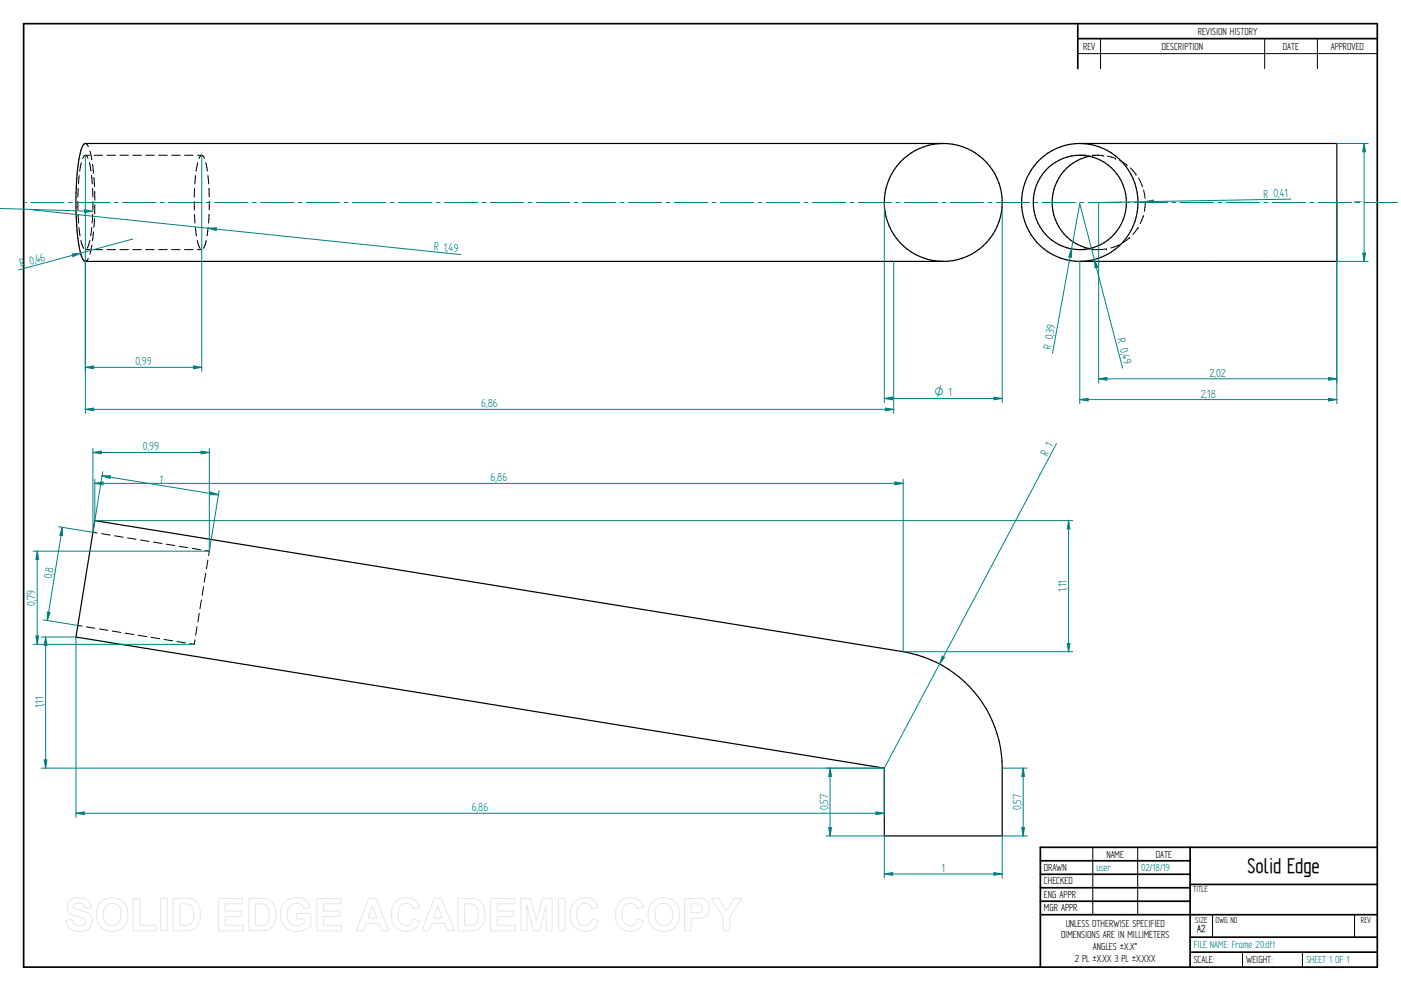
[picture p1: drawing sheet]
<svg xmlns="http://www.w3.org/2000/svg" width="594mm" height="420mm" viewBox="0 0 594 420" stroke-linecap="round" stroke-linejoin="round" font-family="sans-serif">
<g fill="none" stroke="#000" stroke-width=".72">
<path d="M10 10h574v400h-574zM457 10v19.1M457 16.4h127M504.6 359.2v50.8M584 359.2h-142.9v50.8M441.1 365h63.5M441.1 370.7h63.5M441.1 376.4h63.5M504.6 375h79.4M441.1 382.1h63.5M441.1 387.8h142.9M504.6 397.3h79.4"/>
<path d="M504.6 403.7h79.4"/>
</g>
<g fill="none" stroke="#000" stroke-width=".42">
<path d="M466.7 16.4v12.7M536.3 16.4v12.7M558.6 16.4v12.7M457 22.7h127M33.1 79.9l-.1 3.6M33.6 74.4l-.3 3.6M34.5 69l-.7 3.5M36.2 60.8l.7 .4 .6 .9M36.2 65.8l.6 .4 .5 .9M36.2 65.8l-.6 .4-.6 1M36.2 65.8h1.8M37.9 68.9l.7 3.6"/>
<path d="M38.1 64l.8 3.7M38.8 74.4l.4 3.6M39.2 69.6l.5 3.8M39.2 79.8l.2 3.7M39.8 75.4l.2 3.7M39.9 65.8h3.6M45.4 65.8h3.6M50.9 65.8h3.6M56.3 65.8h3.7M61.8 65.8h3.6M67.3 65.8h3.6M72.8 65.8h3.6"/>
<path d="M78.3 65.8h3.6M82.5 79.9l-.1 3.6M82.9 74.4l-.3 3.6M83.8 65.8h1.7M83.9 69l-.7 3.5M85.5 65.8l.6 .4 .6 .9M85.5 65.8l-.5 .4-.6 1M87.2 68.9l.7 3.6M88.2 74.4l.3 3.6M88.6 79.8l.1 3.7M457.9 65.8h2.6M462.5 66.2l-.6 .1"/>
<path d="M463.2 65.8h2.7M464.5 65.9l-1.3 .1M465.9 65.8l1.8 .1M465.9 65.8l-.7 .1M467.7 65.9h.1M469.6 66.2l3.5 1M473.1 67.2h.1M474.8 68l3.1 1.9M477.9 69.9h.1M479.3 71.2l2.4 2.7M481.7 73.9h.1M482.8 75.4l1.5 3.3"/>
<path d="M484.3 78.7h.1M33 85.4l.1 3.7M33.1 90.9l.2 3.7M33.5 96.4l.4 3.6M38.9 96.4l-.4 3.6M39.3 90.9l-.2 3.6M39.4 85.4v3.6M39.7 98.3l-.5 3.8M40 92.6l-.2 3.8M40.1 81.1l.1 3.8M40.2 86.8l-.1 3.8M82.4 85.4v3.7"/>
<path d="M82.5 90.9l.2 3.7M82.8 96.4l.5 3.6M88.3 96.4l-.5 3.6M88.6 90.9l-.2 3.6M88.8 85.4l-.1 3.6M482.6 96.6l-2.2 2.8M482.6 96.5h.1M484.8 91.5l-1.3 3.4M484.8 91.5h.1M484.9 80.5l.7 3.6M485.6 86l-.3 3.6M34.3 101.9l1.2 3.4"/>
<path d="M36.2 105.8h1.8M37.5 109.6l-.6 .9-.7 .3M38.1 101.9l-1.1 3.4M38.9 104l-.8 3.7M39.9 105.8h3.6M45.3 105.8h3.7M50.8 105.8h3.6M56.3 105.8h3.6M61.8 105.8h3.6M67.3 105.8h3.6M72.8 105.8h3.6M78.2 105.8h3.7"/>
<path d="M83.6 101.9l1.2 3.4M83.7 105.8h1.8M87.5 101.9l-1.2 3.4M457.9 105.8h2.6M461.9 105.4l1.8 .3M463.2 105.8h2.7M469.2 105.5l-3.6 .3M469.2 105.5h.1M474.4 103.9l-3.3 1.2M474.5 103.8h.1M479 100.8l-2.9 2.1M479 100.8h.1"/>
<path d="M39.4 225.7l1.8 .3M43.1 226.3l3.6 .6M48.6 227.2l3.6 .6M54.1 228l3.6 .6M59.6 228.9l3.6 .6M65 229.8l3.7 .6M70.5 230.7l3.6 .6M76 231.6l3.6 .6M81.5 232.5l3.6 .6M87 233.4l1.8 .3-.3 1.8M88.1 237.4l-.6 3.8M85.4 254.4l-.6 3.7"/>
<path d="M86.3 248.7l-.6 3.7M87.2 243.1l-.6 3.7M33 265.2l1.8 .3M36.7 265.8l3.6 .6M42.2 266.7l3.6 .6M47.6 267.5l3.6 .6M53.1 268.4l3.6 .6M58.6 269.3l3.6 .6M64.1 270.2l3.6 .6M69.5 271.1l3.7 .6M75.1 272l3.5 .6M82.7 271.3l-.3 1.9-1.9-.3"/>
<path d="M83.6 265.6l-.6 3.8M84.5 260l-.6 3.7M463.4 359.2v28.6M482.4 359.2v28.6M514.2 387.9v9.4M574.4 387.9v9.4M526.9 403.7v6.3M552.3 403.7v6.3"/>
</g>
<path d="M400 60.8a25 25 0 0 1 25 25 25 25 0 0 1-25 25M400 60.8a25 25 0 0 0-25 25 25 25 0 0 0 25 25M400 60.8h-363.8l-.6 .4a30.3 30.3 0 0 0-2.9 12.8 116.5 116.5 0 0 0 1.6 33.8l.9 2.3 1 .7h363.8M444.6 71a19.8 19.8 0 0 1 27.5 1.1 19.8 19.8 0 0 1 0 27.5 19.8 19.8 0 0 1-27.5 1 20.2 20.2 0 0 1 0-29.6zM457.9 60.8h109v50h-109M457.9 60.8a25 25 0 0 0-24.7 25 25 25 0 0 0 24.7 25M457.9 60.8a25 25 0 0 1 24.7 25 25 25 0 0 1-24.7 25M461.9 66.3a20 20 0 0 0-15.8 19.5 20 20 0 0 0 15.8 19.6M40.2 220.7l342.8 55.6a50.1 50.1 0 0 1 42 49.4v28.7h-50v-28.7l-342.8-55.6z" fill="none" stroke="#000" stroke-width=".51"/>
<path d="M36.2 110.8v64.5M379 110.8v64.5M36.2 173.6l3.5-.6v1.2z" fill="none" stroke="#008080" stroke-width=".42"/>
<path d="M36.2 173.6l3.5-.6v1.2z" fill="#008080"/>
<path d="M375.5 173l3.5 .6-3.5 .6z" fill="none" stroke="#008080" stroke-width=".42"/>
<path d="M375.5 173l3.5 .6-3.5 .6z" fill="#008080"/>
<path d="M36.2 173.6h342.8M448 188.1l-73 137.6M399.5 278.2l1.1 .5-2.2 2.8z" fill="none" stroke="#008080" stroke-width=".42"/>
<path d="M399.5 278.2l1.1 .5-2.2 2.8z" fill="#008080"/>
<path d="M375 85.9v84.8M425 85.9v84.8M375 169l3.5-.6v1.1z" fill="none" stroke="#008080" stroke-width=".42"/>
<path d="M375 169l3.5-.6v1.1z" fill="#008080"/>
<path d="M421.5 168.4l3.5 .6-3.5 .5z" fill="none" stroke="#008080" stroke-width=".42"/>
<path d="M421.5 168.4l3.5 .6-3.5 .5z" fill="#008080"/>
<path d="M485.6 85.5l3.5-.7v1.2zM547.4 84.4l-82 1.5M375 169h50" fill="none" stroke="#008080" stroke-width=".42"/>
<path d="M485.6 85.5l3.5-.7v1.2z" fill="#008080"/>
<path d="M457.9 86.3l-11.6 63.5M454.4 105.5l-.1 3.6-1.1-.3z" fill="none" stroke="#008080" stroke-width=".42"/>
<path d="M454.4 105.5l-.1 3.6-1.1-.3z" fill="#008080"/>
<path d="M457.9 86.4l18.1 69.7M464.1 110l1.4 3.3-1.2 .3z" fill="none" stroke="#008080" stroke-width=".42"/>
<path d="M464.1 110l1.4 3.3-1.2 .3z" fill="#008080"/>
<path d="M457.9 110.8v60.4M566.9 110.8v60.4M563.4 168.9l3.5 .5-3.5 .6z" fill="none" stroke="#008080" stroke-width=".42"/>
<path d="M563.4 168.9l3.5 .5-3.5 .6z" fill="#008080"/>
<path d="M457.9 169.4l3.5-.5v1.1z" fill="none" stroke="#008080" stroke-width=".42"/>
<path d="M457.9 169.4l3.5-.5v1.1z" fill="#008080"/>
<path d="M465.9 85.9v76.5M566.9 85.9v76.5M457.9 169.4h109M465.9 160.6l3.5-.6v1.2z" fill="none" stroke="#008080" stroke-width=".42"/>
<path d="M465.9 160.6l3.5-.6v1.2z" fill="#008080"/>
<path d="M563.4 160l3.5 .6-3.5 .6z" fill="none" stroke="#008080" stroke-width=".42"/>
<path d="M563.4 160l3.5 .6-3.5 .6z" fill="#008080"/>
<path d="M566.9 60.8h13.3M578.4 60.8l.6 3.5h-1.2zM566.9 110.8h13.3M465.9 160.6h101" fill="none" stroke="#008080" stroke-width=".42"/>
<path d="M578.4 60.8l.6 3.5h-1.2z" fill="#008080"/>
<path d="M577.8 107.3h1.2l-.6 3.5z" fill="none" stroke="#008080" stroke-width=".42"/>
<path d="M577.8 107.3h1.2l-.6 3.5z" fill="#008080"/>
<g fill="none" stroke="#008080" stroke-width=".42">
<path d="M578.4 60.8v50M10.4 85.9h.8M13 85.9h14.2M14.1 89l181.2 18.9M28.9 85.9h1.8M32.5 85.9h14.2M48.5 85.9h1.7M52 85.9h14.2M68 85.9h1.7M71.5 85.9h14.2M87.5 85.9h1.6M88.2 96.8l3.6-.2-.2 1.1z"/>
<path d="M91 85.9h14.1M107 85.9h1.7M110.4 85.9h14.3M126.4 85.9h1.8M130 85.9h14.1M146 85.9h1.7M149.4 85.9h14.3M165.4 85.9h1.8M168.9 85.9h14.3M184.9 85.9h1.7M188.5 85.9h14.1M204.4 85.9h1.8"/>
<path d="M207.9 85.9h14.3M223.9 85.9h1.7M227.5 85.9h14.1M243.5 85.9h1.6M246.9 85.9h14.2M262.9 85.9h1.7M266.4 85.9h14.2M282.4 85.9h1.7M285.9 85.9h14.2M301.9 85.9h1.8M305.4 85.9h14.2M321.4 85.9h1.7"/>
<path d="M324.9 85.9h14.2M340.9 85.9h1.7M344.4 85.9h14.2M360.4 85.9h1.7M363.9 85.9h14.2M379.9 85.9h1.7M383.4 85.9h14.2M399.4 85.9h1.7M402.9 85.9h14.2M418.9 85.9h1.7M422.4 85.9h14.2M438.4 85.9h1.7"/>
<path d="M441.9 85.9h14.2M457.9 85.9h1.7M461.4 85.9h14.2M477.4 85.9h1.7M480.9 85.9h14.2M496.9 85.9h1.7M500.4 85.9h14.2M516.4 85.9h1.7M519.9 85.9h14.2M535.9 85.9h1.7M539.4 85.9h14.2M555.4 85.9h1.7"/>
<path d="M558.9 85.9h14.2M574.9 85.9h1.7M578.4 85.9h14.2"/>
</g>
<path d="M88.2 96.8l3.6-.2-.2 1.1z" fill="#008080"/>
<path d="M36.2 65.8v91.7M85.5 65.8v91.7M82 155.2l3.5 .5-3.5 .6z" fill="none" stroke="#008080" stroke-width=".42"/>
<path d="M82 155.2l3.5 .5-3.5 .6z" fill="#008080"/>
<path d="M36.2 155.7l3.5-.5v1.1z" fill="none" stroke="#008080" stroke-width=".42"/>
<path d="M36.2 155.7l3.5-.5v1.1z" fill="#008080"/>
<path d="M0 88.4l39.4 1.2M35.8 88.9l3.6 .7-3.6 .5zM36.2 155.7h49.3" fill="none" stroke="#008080" stroke-width=".42"/>
<path d="M35.8 88.9l3.6 .7-3.6 .5z" fill="#008080"/>
<path d="M30.6 107.7l3.6-.3-3.3 1.4zM56.3 101.3l-48.4 13.1" fill="none" stroke="#008080" stroke-width=".42"/>
<path d="M30.6 107.7l3.6-.3-3.3 1.4z" fill="#008080"/>
<path d="M24.8 223.3l14.6 2.4M26.5 223.6v3.5l-1.1-.2zM18.3 262.8l14.7 2.4" fill="none" stroke="#008080" stroke-width=".42"/>
<path d="M26.5 223.6v3.5l-1.1-.2z" fill="#008080"/>
<path d="M20.1 259.5l1.1 .2-1.1 3.4z" fill="none" stroke="#008080" stroke-width=".42"/>
<path d="M20.1 259.5l1.1 .2-1.1 3.4z" fill="#008080"/>
<path d="M43.6 200l-4.2 25.7M89.3 208.6l3.3 1.2h-3.5zM92.9 208l-4.1 25.7M26.5 223.6l-6.4 39.5" fill="none" stroke="#008080" stroke-width=".42"/>
<path d="M89.3 208.6l3.3 1.2h-3.5z" fill="#008080"/>
<path d="M43.3 201.8l3.5-.1-.2 1.2z" fill="none" stroke="#008080" stroke-width=".42"/>
<path d="M43.3 201.8l3.5-.1-.2 1.2z" fill="#008080"/>
<path d="M39.4 190.1v35.6M85.3 191.3l3.5 .6-3.5 .5zM88.8 190.1v43.6M43.3 201.8l49.3 8" fill="none" stroke="#008080" stroke-width=".42"/>
<path d="M85.3 191.3l3.5 .6-3.5 .5z" fill="#008080"/>
<path d="M39.4 191.9l3.5-.6v1.1z" fill="none" stroke="#008080" stroke-width=".42"/>
<path d="M39.4 191.9l3.5-.6v1.1z" fill="#008080"/>
<path d="M39.4 191.9h49.4M14 233.7h74.8M15.8 233.7l.6 3.5h-1.2zM14 273.2h68.4" fill="none" stroke="#008080" stroke-width=".42"/>
<path d="M15.8 233.7l.6 3.5h-1.2z" fill="#008080"/>
<path d="M15.2 269.7h1.2l-.6 3.5z" fill="none" stroke="#008080" stroke-width=".42"/>
<path d="M15.2 269.7h1.2l-.6 3.5z" fill="#008080"/>
<path d="M40.2 203.2v17.5M379.5 204.3l3.5 .6-3.5 .6zM383 203.2v73.1M15.8 233.7v39.5" fill="none" stroke="#008080" stroke-width=".42"/>
<path d="M379.5 204.3l3.5 .6-3.5 .6z" fill="#008080"/>
<path d="M40.2 204.9l3.5-.6v1.2z" fill="none" stroke="#008080" stroke-width=".42"/>
<path d="M40.2 204.9l3.5-.6v1.2z" fill="#008080"/>
<path d="M40.2 204.9h342.8M32.2 270.1v76.4M375 325.7v20.8M32.2 344.8l3.5-.6v1.2z" fill="none" stroke="#008080" stroke-width=".42"/>
<path d="M32.2 344.8l3.5-.6v1.2z" fill="#008080"/>
<path d="M371.5 344.2l3.5 .6-3.5 .6z" fill="none" stroke="#008080" stroke-width=".42"/>
<path d="M371.5 344.2l3.5 .6-3.5 .6z" fill="#008080"/>
<path d="M40.2 220.7h414.7M383 276.3h71.9M452.5 272.8h1.2l-.6 3.5zM32.2 344.8h342.8" fill="none" stroke="#008080" stroke-width=".42"/>
<path d="M452.5 272.8h1.2l-.6 3.5z" fill="#008080"/>
<path d="M453.1 220.7l.6 3.5h-1.2z" fill="none" stroke="#008080" stroke-width=".42"/>
<path d="M453.1 220.7l.6 3.5h-1.2z" fill="#008080"/>
<path d="M453.1 220.7v55.6M17.6 270.1h14.6M19.3 270.1l.6 3.5h-1.2zM17.6 325.7h357.4" fill="none" stroke="#008080" stroke-width=".42"/>
<path d="M19.3 270.1l.6 3.5h-1.2z" fill="#008080"/>
<path d="M18.7 322.2h1.2l-.6 3.5z" fill="none" stroke="#008080" stroke-width=".42"/>
<path d="M18.7 322.2h1.2l-.6 3.5z" fill="#008080"/>
<path d="M19.3 270.1v55.6M350.3 325.7h24.7M352 325.7l.6 3.5h-1.2zM350.3 354.4h24.7" fill="none" stroke="#008080" stroke-width=".42"/>
<path d="M352 325.7l.6 3.5h-1.2z" fill="#008080"/>
<path d="M351.4 350.9h1.2l-.6 3.5z" fill="none" stroke="#008080" stroke-width=".42"/>
<path d="M351.4 350.9h1.2l-.6 3.5z" fill="#008080"/>
<path d="M352 325.7v28.7M375 354.4v17.9M425 354.4v17.9M421.5 370l3.5 .5-3.5 .6z" fill="none" stroke="#008080" stroke-width=".42"/>
<path d="M421.5 370l3.5 .5-3.5 .6z" fill="#008080"/>
<path d="M375 370.5l3.5-.5v1.1z" fill="none" stroke="#008080" stroke-width=".42"/>
<path d="M375 370.5l3.5-.5v1.1z" fill="#008080"/>
<path d="M425 325.7h10.6M425 354.4h10.6M433.3 350.9h1.1l-.5 3.5zM375 370.5h50" fill="none" stroke="#008080" stroke-width=".42"/>
<path d="M433.3 350.9h1.1l-.5 3.5z" fill="#008080"/>
<path d="M433.9 325.7l.5 3.5h-1.1z" fill="none" stroke="#008080" stroke-width=".42"/>
<path d="M433.9 325.7l.5 3.5h-1.1z" fill="#008080"/>
<path d="M433.9 325.7v28.7" fill="none" stroke="#008080" stroke-width=".42"/>
<g fill="none" stroke="#e6e6e6" stroke-width=".42">
<path d="M29.6 381.8a6.5 6.5 0 0 1 8.5 .8l.6 2.2-2.8 .1a2.7 2.7 0 0 0-2.1-2 2.7 2.7 0 0 0-2.7 1.1 1.87 1.87 0 0 0 2.2 1.8l1.4 .4a4.4 4.4 0 0 1 4 6.2 6.4 6.4 0 0 1-9.1 1.3l-1.2-1.8-.5-1.7 2.7-.3a2.94 2.94 0 0 0 2.6 2.6 2.94 2.94 0 0 0 3.1-1.9 2.67 2.67 0 0 0-2.9-1.8 4.9 4.9 0 0 1-5-4.3l.4-1.6zM42.8 382.4a6.9 6.9 0 0 1 8.3-.8 6.9 6.9 0 0 1 3 7.7 6.7 6.7 0 0 1-8 5.5 6.7 6.7 0 0 1-5.1-8.3 6.1 6.1 0 0 1 1.8-4.1zM44.8 384.2a3.9 3.9 0 0 1 4.6-.8 3.9 3.9 0 0 1 2 4.3 3.8 3.8 0 0 1-1.9 4.3 3.8 3.8 0 0 1-4.6-.7 6.6 6.6 0 0 1-.1-7.1zM56.5 381h2.8v11.3h6.9v2.3h-9.7zM68.1 380.9h2.8v13.7h-2.8zM73.5 380.9h5a5.9 5.9 0 0 1 6.5 7 5.9 5.9 0 0 1-6.3 6.7h-5.2zM76.3 383.2h1.8a3.4 3.4 0 0 1 4 3.9v1.2a3.2 3.2 0 0 1-3.8 4h-2zM92.7 380.9h10.2v2.3h-7.4v3h6.9v2.4h-6.9v3.7h7.7v2.3h-10.5zM105.5 380.9h5.1a5.9 5.9 0 0 1 6.4 7 5.9 5.9 0 0 1-6.3 6.7h-5.2zM108.3 383.2h1.9a3.4 3.4 0 0 1 4 3.9v1.2a3.2 3.2 0 0 1-3.8 4h-2.1zM120.9 382.4a7.3 7.3 0 0 1 9.7 .1l1 2.2-2.7 .5a3.7 3.7 0 0 0-4.6-2 3.7 3.7 0 0 0-2.5 4.4 4.2 4.2 0 0 0 2.2 4.5 4.2 4.2 0 0 0 5-.8v-1.7h-3.2v-2.3h6v5.4a8.1 8.1 0 0 1-11.8-.8 8.3 8.3 0 0 1 .9-9.5zM134.4 380.9h10.2v2.3h-7.4v3h6.9v2.4h-6.9v3.7h7.6v2.3h-10.4z"/>
<path d="M156.4 380.9h3l5.5 13.7h-3l-1.2-3.1h-5.5l-1.1 3.1h-3zM157.9 384.1l1.9 5.1h-3.7zM167.7 382.5a6 6 0 0 1 10.2 2.1l-2.8 .7a3.2 3.2 0 0 0-3.9-2.2 3.2 3.2 0 0 0-2.4 3.8 4.6 4.6 0 0 0 2.5 5.5 3.2 3.2 0 0 0 4-2.8l2.6 .8a6.1 6.1 0 0 1-7.2 4.3 6.1 6.1 0 0 1-4.8-6.8 7.7 7.7 0 0 1 1.8-5.4zM184.1 380.9h3.1l5.5 13.7h-3l-1.2-3.1h-5.5l-1.1 3.1h-3zM185.7 384.1l1.9 5.1h-3.8zM194.2 380.9h5a5.9 5.9 0 0 1 6.5 7 5.9 5.9 0 0 1-6.3 6.7h-5.2zM197 383.2h1.8a3.4 3.4 0 0 1 4 3.9v1.2a3.2 3.2 0 0 1-3.8 4h-2zM208.1 380.9h10.2v2.3h-7.4v3h6.9v2.4h-6.9v3.7h7.6v2.3h-10.4zM220.8 380.9h4.2l2.5 9.3 2.4-9.3h4.2v13.7h-2.5l-.1-10.8-2.7 10.8h-2.7l-2.7-10.8v10.8h-2.6zM236.8 380.9h2.8v13.7h-2.8zM243.5 382.5a6 6 0 0 1 10.2 2.1l-2.8 .7a3.2 3.2 0 0 0-3.8-2.2 3.2 3.2 0 0 0-2.4 3.8 4.6 4.6 0 0 0 2.4 5.5 3.2 3.2 0 0 0 4-2.8l2.6 .8a6.1 6.1 0 0 1-7.2 4.3 6.1 6.1 0 0 1-4.7-6.8 7.7 7.7 0 0 1 1.7-5.4zM262.7 382.5a6 6 0 0 1 10.2 2.1l-2.7 .7a3.2 3.2 0 0 0-3.9-2.2 3.2 3.2 0 0 0-2.4 3.8 4.6 4.6 0 0 0 2.4 5.5 3.2 3.2 0 0 0 4-2.8l2.7 .8a6.1 6.1 0 0 1-7.2 4.3 6.1 6.1 0 0 1-4.8-6.8 7.7 7.7 0 0 1 1.7-5.4z"/>
<path d="M276.7 382.4a6.9 6.9 0 0 1 8.3-.8 6.9 6.9 0 0 1 3 7.7 6.7 6.7 0 0 1-8.1 5.5 6.7 6.7 0 0 1-5.1-8.3 6.1 6.1 0 0 1 1.9-4.1zM278.7 384.2a3.9 3.9 0 0 1 4.6-.8 3.9 3.9 0 0 1 1.9 4.3 3.8 3.8 0 0 1-1.8 4.3 3.8 3.8 0 0 1-4.7-.7 6.6 6.6 0 0 1 0-7.1zM290.3 380.9h5.2a4.4 4.4 0 0 1 5.4 4.3 4.4 4.4 0 0 1-5.4 4.2h-2.4v5.2h-2.8zM293.1 383.2h1.8a2.1 2.1 0 0 1 2.6 .6 2.1 2.1 0 0 1 0 2.6 3.4 3.4 0 0 1-2.9 .7h-1.5zM301.6 380.9h3.3l3.2 5.4 3.2-5.4h3.2l-5 7.9v5.8h-2.8v-5.8z"/>
</g>
<text font-size="10.1" x="529" y="370.2">Solid Edge</text>
<g font-size="5.6" fill="#008080">
<text x="535.8" y="83.7" transform="rotate(-1 535.8 83.7)">R 0,</text>
<text x="542.7" y="83.6" transform="rotate(-1 542.7 83.6)">41</text>
<text x="577.5" y="86.6" transform="rotate(-90 577.5 86.6)">1</text>
<text x="183.8" y="105.9" transform="rotate(6 183.8 105.9)">R 1,</text>
<text x="190" y="106.5" transform="rotate(6 190 106.5)">49</text>
<text x="8.9" y="113.3" transform="rotate(-15 8.9 113.3)">R 0,</text>
<text x="15.5" y="111.5" transform="rotate(-15 15.5 111.5)">46</text>
<text x="446.9" y="141.6" transform="rotate(-80 446.9 141.6)">39</text>
<text x="473.8" y="143.9" transform="rotate(75 473.8 143.9)">R 0,</text>
<text x="445.7" y="148.4" transform="rotate(-80 445.7 148.4)">R 0,</text>
<text x="57.4" y="154.9">0,99</text>
<text x="475.5" y="150.6" transform="rotate(75 475.5 150.6)">49</text>
<text x="512.9" y="159.8">2,02</text>
<text x="204" y="172.7">6,86</text>
<text x="509.1" y="168.6">2,18</text>
<text x="60.6" y="191">0,99</text>
<text x="444" y="193.8" transform="rotate(-62 444 193.8)">R 1</text>
<text x="67.4" y="204.8" transform="rotate(9 67.4 204.8)">1</text>
<text x="208" y="204.1">6,86</text>
<text x="22" y="245.6" transform="rotate(-81 22 245.6)">0,</text>
<text x="22.4" y="243" transform="rotate(-81 22.4 243)">8</text>
<text x="452.2" y="251" transform="rotate(-90 452.2 251)">1,11</text>
<text x="14.9" y="257" transform="rotate(-90 14.9 257)">0,79</text>
<text x="18.5" y="300.4" transform="rotate(-90 18.5 300.4)">1,11</text>
<text x="200" y="343.9">6,86</text>
<text x="351.1" y="343.5" transform="rotate(-90 351.1 343.5)">0,57</text>
<text x="433" y="343.5" transform="rotate(-90 433 343.5)">0,57</text>
<text x="399.3" y="369.7">1</text>
</g>
<text font-size="5.4" fill="#008080" x="396.3" y="168.1">O 1</text>
<g font-size="4.9">
<text x="507.9" y="14.7">REVISION HISTORY</text>
<text x="459.3" y="21">REV</text>
<text x="492.7" y="21">DESCRIPTION</text>
<text x="544" y="21">DATE</text>
<text x="564.3" y="21">APPROVED</text>
<text x="469.1" y="363.6">NAME</text>
<text x="490.1" y="363.6">DATE</text>
<text x="442.7" y="369.3">DRAWN</text>
<text x="442.7" y="375">CHECKED</text>
<text x="442.7" y="380.7">ENG APPR</text>
<text x="442.7" y="386.4">MGR APPR</text>
<text x="451.9" y="392.9">UNLESS OTHERWISE SPECIFIED</text>
<text x="449.9" y="397.9">DIMENSIONS ARE IN MILLIMETERS</text>
<text x="455.7" y="407.8">2 PL ±X.XX 3 PL ±X.XXX</text>
<text x="463.5" y="402.9">ANGLES ±X.X°</text>
<text x="506.2" y="408.3">SCALE:</text>
<text x="528.4" y="408.3">WEIGHT:</text>
</g>
<g font-size="4.9" fill="#008080">
<text x="464.9" y="369.3">user</text>
<text x="483.9" y="369.3">02/18/19</text>
<text x="506.2" y="402">FILE NAME: Frame 20.dft</text>
<text x="553.8" y="408.4">SHEET 1 OF 1</text>
</g>
<text font-size="4.8" x="507.7" y="395.3">A2</text>
<g font-size="4.1">
<text x="505.9" y="378.3">TITLE</text>
<text x="506.9" y="391.1">SIZE</text>
<text x="515.4" y="391.1">DWG NO</text>
<text x="577" y="391.1">REV</text>
</g>
</svg>
